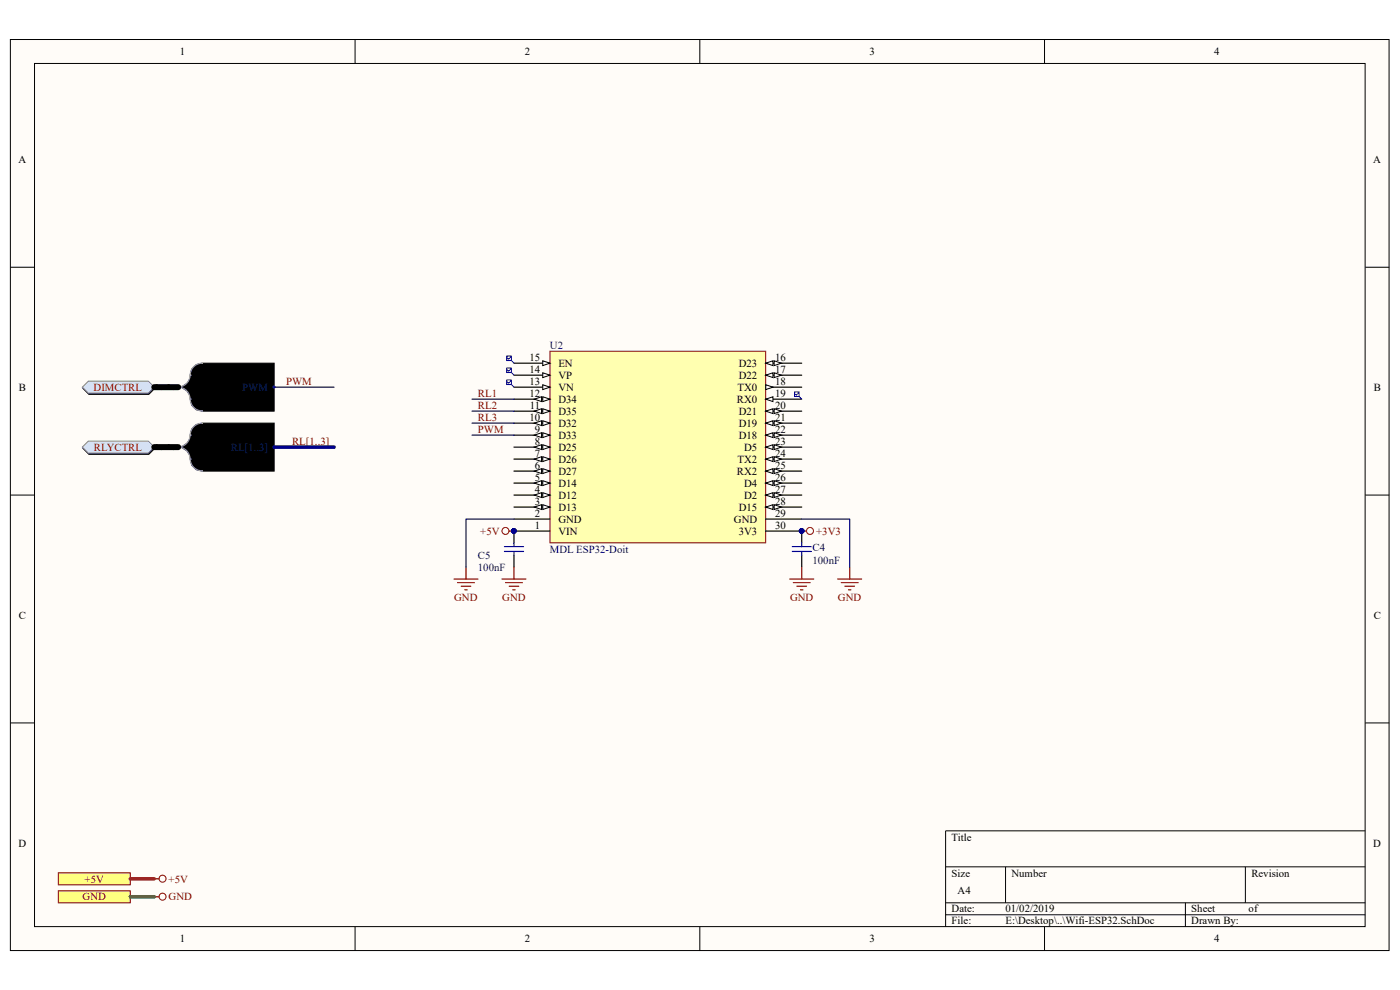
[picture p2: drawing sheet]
<svg xmlns="http://www.w3.org/2000/svg" width="297mm" height="210mm" viewBox="0 0 297 210" stroke-linecap="round" stroke-linejoin="round" font-family="sans-serif">
<path d="M2.2 8.4h292.5v193.2h-292.5z" fill="#fffcf8"/>
<path d="M2.2 8.4h292.5v193.2h-292.5z" fill="none" stroke="#000" stroke-width=".21"/>
<path d="M7.4 13.5h282.2v183.1h-282.2z" fill="#fffcf8"/>
<g fill="none" stroke="#000" stroke-width=".21">
<path d="M7.3 13.5h282.3v183.1h-282.3zM75.3 8.4v5.1M148.5 8.4v5.1M221.6 8.4v5.1M2.2 56.7h5.1M289.6 56.7h5.1M2.2 105h5.1M289.6 105h5.1M2.2 153.3h5.1M289.6 153.3h5.1M289.6 176.2h-89v20.4M75.3 196.6v5.1"/>
<path d="M148.5 196.6v5.1M200.6 183.9h89M200.6 191.5h89M200.6 194h89M213.3 183.9v7.6M221.6 196.6v5.1M251.5 191.5v5.1M264.2 183.9v7.6"/>
</g>
<path d="M116.7 74.5h45.7v40.6h-45.7z" fill="#ffffb0"/>
<path d="M116.7 74.5h45.7v40.6h-45.7z" fill="none" stroke="#800000" stroke-width=".21"/>
<path d="M109 112.7h7.7M109 110.1h7.7M109 107.6h7.7" fill="none" stroke="#000" stroke-width=".25"/>
<circle cx="109" cy="112.6" r=".48" fill="#000080" stroke="#000080" stroke-width=".21"/>
<path d="M115.1 107.1l1.6 .5-1.6 .5z" fill="#fffcf8"/>
<path d="M115.1 107.1l1.6 .5-1.6 .5z" fill="none" stroke="#000" stroke-width=".21"/>
<path d="M113.4 107.6l1.5-.5v1z" fill="#fffcf8"/>
<path d="M113.4 107.6l1.5-.5v1z" fill="none" stroke="#000" stroke-width=".21"/>
<path d="M109 105h7.7" fill="none" stroke="#000" stroke-width=".25"/>
<path d="M115.1 104.5l1.6 .5-1.6 .5z" fill="#fffcf8"/>
<path d="M115.1 104.5l1.6 .5-1.6 .5z" fill="none" stroke="#000" stroke-width=".21"/>
<path d="M113.4 105l1.5-.5v1z" fill="#fffcf8"/>
<path d="M113.4 105l1.5-.5v1z" fill="none" stroke="#000" stroke-width=".21"/>
<path d="M109 102.5h7.7" fill="none" stroke="#000" stroke-width=".25"/>
<path d="M115.1 102l1.6 .5-1.6 .5z" fill="#fffcf8"/>
<path d="M115.1 102l1.6 .5-1.6 .5z" fill="none" stroke="#000" stroke-width=".21"/>
<path d="M113.4 102.5l1.5-.5v1z" fill="#fffcf8"/>
<path d="M113.4 102.5l1.5-.5v1z" fill="none" stroke="#000" stroke-width=".21"/>
<path d="M109 99.9h7.7" fill="none" stroke="#000" stroke-width=".25"/>
<path d="M115.1 99.4l1.6 .5-1.6 .5z" fill="#fffcf8"/>
<path d="M115.1 99.4l1.6 .5-1.6 .5z" fill="none" stroke="#000" stroke-width=".21"/>
<path d="M113.4 99.9l1.5-.5v1z" fill="#fffcf8"/>
<path d="M113.4 99.9l1.5-.5v1z" fill="none" stroke="#000" stroke-width=".21"/>
<path d="M109 97.4h7.7" fill="none" stroke="#000" stroke-width=".25"/>
<path d="M115.1 96.9l1.6 .5-1.6 .5z" fill="#fffcf8"/>
<path d="M115.1 96.9l1.6 .5-1.6 .5z" fill="none" stroke="#000" stroke-width=".21"/>
<path d="M113.4 97.4l1.5-.5v1z" fill="#fffcf8"/>
<path d="M113.4 97.4l1.5-.5v1z" fill="none" stroke="#000" stroke-width=".21"/>
<path d="M109 94.8h7.7" fill="none" stroke="#000" stroke-width=".25"/>
<path d="M115.1 94.3l1.6 .5-1.6 .6z" fill="#fffcf8"/>
<path d="M115.1 94.3l1.6 .5-1.6 .6z" fill="none" stroke="#000" stroke-width=".21"/>
<path d="M113.4 94.8l1.5-.5v1.1z" fill="#fffcf8"/>
<path d="M113.4 94.8l1.5-.5v1.1z" fill="none" stroke="#000" stroke-width=".21"/>
<path d="M109 92.3h7.7" fill="none" stroke="#000" stroke-width=".25"/>
<path d="M115.1 91.8l1.6 .5-1.6 .5z" fill="#fffcf8"/>
<path d="M115.1 91.8l1.6 .5-1.6 .5z" fill="none" stroke="#000" stroke-width=".21"/>
<path d="M113.4 92.3l1.5-.5v1z" fill="#fffcf8"/>
<path d="M113.4 92.3l1.5-.5v1z" fill="none" stroke="#000" stroke-width=".21"/>
<path d="M109 89.8h7.7" fill="none" stroke="#000" stroke-width=".25"/>
<path d="M115.1 89.2l1.6 .6-1.6 .5z" fill="#fffcf8"/>
<path d="M115.1 89.2l1.6 .6-1.6 .5z" fill="none" stroke="#000" stroke-width=".21"/>
<path d="M113.4 89.8l1.5-.6v1.1z" fill="#fffcf8"/>
<path d="M113.4 89.8l1.5-.6v1.1z" fill="none" stroke="#000" stroke-width=".21"/>
<path d="M109 87.2h7.7" fill="none" stroke="#000" stroke-width=".25"/>
<path d="M115.1 86.7l1.6 .5-1.6 .5z" fill="#fffcf8"/>
<path d="M115.1 86.7l1.6 .5-1.6 .5z" fill="none" stroke="#000" stroke-width=".21"/>
<path d="M113.4 87.2l1.5-.5v1z" fill="#fffcf8"/>
<path d="M113.4 87.2l1.5-.5v1z" fill="none" stroke="#000" stroke-width=".21"/>
<path d="M109 84.7h7.7" fill="none" stroke="#000" stroke-width=".25"/>
<path d="M115.1 84.2l1.6 .5-1.6 .5z" fill="#fffcf8"/>
<path d="M115.1 84.2l1.6 .5-1.6 .5z" fill="none" stroke="#000" stroke-width=".21"/>
<path d="M113.4 84.7l1.5-.5v1z" fill="#fffcf8"/>
<path d="M113.4 84.7l1.5-.5v1z" fill="none" stroke="#000" stroke-width=".21"/>
<path d="M109 82.1h7.7" fill="none" stroke="#000" stroke-width=".25"/>
<path d="M115.1 81.6l1.6 .5-1.6 .5z" fill="#fffcf8"/>
<path d="M115.1 81.6l1.6 .5-1.6 .5z" fill="none" stroke="#000" stroke-width=".21"/>
<path d="M109 79.6h7.7" fill="none" stroke="#000" stroke-width=".25"/>
<path d="M115.1 79.1l1.6 .5-1.6 .5z" fill="#fffcf8"/>
<path d="M115.1 79.1l1.6 .5-1.6 .5z" fill="none" stroke="#000" stroke-width=".21"/>
<path d="M109 77h7.7" fill="none" stroke="#000" stroke-width=".25"/>
<path d="M115.1 76.5l1.6 .5-1.6 .5z" fill="#fffcf8"/>
<path d="M115.1 76.5l1.6 .5-1.6 .5z" fill="none" stroke="#000" stroke-width=".21"/>
<path d="M162.4 77h7.7" fill="none" stroke="#000" stroke-width=".25"/>
<path d="M162.4 77l1.6-.5v1z" fill="#fffcf8"/>
<path d="M162.4 77l1.6-.5v1z" fill="none" stroke="#000" stroke-width=".21"/>
<path d="M164.2 76.5l1.6 .5-1.6 .5z" fill="#fffcf8"/>
<path d="M164.2 76.5l1.6 .5-1.6 .5z" fill="none" stroke="#000" stroke-width=".21"/>
<path d="M162.4 79.6h7.7" fill="none" stroke="#000" stroke-width=".25"/>
<path d="M162.4 79.6l1.6-.5v1z" fill="#fffcf8"/>
<path d="M162.4 79.6l1.6-.5v1z" fill="none" stroke="#000" stroke-width=".21"/>
<path d="M164.2 79.1l1.6 .5-1.6 .5z" fill="#fffcf8"/>
<path d="M164.2 79.1l1.6 .5-1.6 .5z" fill="none" stroke="#000" stroke-width=".21"/>
<path d="M162.4 82.1h7.7" fill="none" stroke="#000" stroke-width=".25"/>
<path d="M162.4 81.6l1.6 .5-1.6 .5z" fill="#fffcf8"/>
<path d="M162.4 81.6l1.6 .5-1.6 .5z" fill="none" stroke="#000" stroke-width=".21"/>
<path d="M162.4 84.7h7.7" fill="none" stroke="#000" stroke-width=".25"/>
<path d="M162.4 84.7l1.6-.5v1z" fill="#fffcf8"/>
<path d="M162.4 84.7l1.6-.5v1z" fill="none" stroke="#000" stroke-width=".21"/>
<path d="M162.4 87.2h7.7" fill="none" stroke="#000" stroke-width=".25"/>
<path d="M162.4 87.2l1.6-.5v1z" fill="#fffcf8"/>
<path d="M162.4 87.2l1.6-.5v1z" fill="none" stroke="#000" stroke-width=".21"/>
<path d="M164.2 86.7l1.6 .5-1.6 .5z" fill="#fffcf8"/>
<path d="M164.2 86.7l1.6 .5-1.6 .5z" fill="none" stroke="#000" stroke-width=".21"/>
<path d="M162.4 89.8h7.7" fill="none" stroke="#000" stroke-width=".25"/>
<path d="M162.4 89.8l1.6-.6v1.1z" fill="#fffcf8"/>
<path d="M162.4 89.8l1.6-.6v1.1z" fill="none" stroke="#000" stroke-width=".21"/>
<path d="M164.2 89.2l1.6 .6-1.6 .5z" fill="#fffcf8"/>
<path d="M164.2 89.2l1.6 .6-1.6 .5z" fill="none" stroke="#000" stroke-width=".21"/>
<path d="M162.4 92.3h7.7" fill="none" stroke="#000" stroke-width=".25"/>
<path d="M162.4 92.3l1.6-.5v1z" fill="#fffcf8"/>
<path d="M162.4 92.3l1.6-.5v1z" fill="none" stroke="#000" stroke-width=".21"/>
<path d="M164.2 91.8l1.6 .5-1.6 .5z" fill="#fffcf8"/>
<path d="M164.2 91.8l1.6 .5-1.6 .5z" fill="none" stroke="#000" stroke-width=".21"/>
<path d="M162.4 94.8h7.7" fill="none" stroke="#000" stroke-width=".25"/>
<path d="M162.4 94.8l1.6-.5v1.1z" fill="#fffcf8"/>
<path d="M162.4 94.8l1.6-.5v1.1z" fill="none" stroke="#000" stroke-width=".21"/>
<path d="M164.2 94.3l1.6 .5-1.6 .6z" fill="#fffcf8"/>
<path d="M164.2 94.3l1.6 .5-1.6 .6z" fill="none" stroke="#000" stroke-width=".21"/>
<path d="M162.4 97.4h7.7" fill="none" stroke="#000" stroke-width=".25"/>
<path d="M162.4 97.4l1.6-.5v1z" fill="#fffcf8"/>
<path d="M162.4 97.4l1.6-.5v1z" fill="none" stroke="#000" stroke-width=".21"/>
<path d="M164.2 96.9l1.6 .5-1.6 .5z" fill="#fffcf8"/>
<path d="M164.2 96.9l1.6 .5-1.6 .5z" fill="none" stroke="#000" stroke-width=".21"/>
<path d="M162.4 99.9h7.7" fill="none" stroke="#000" stroke-width=".25"/>
<path d="M162.4 99.9l1.6-.5v1z" fill="#fffcf8"/>
<path d="M162.4 99.9l1.6-.5v1z" fill="none" stroke="#000" stroke-width=".21"/>
<path d="M164.2 99.4l1.6 .5-1.6 .5z" fill="#fffcf8"/>
<path d="M164.2 99.4l1.6 .5-1.6 .5z" fill="none" stroke="#000" stroke-width=".21"/>
<path d="M162.4 102.5h7.7" fill="none" stroke="#000" stroke-width=".25"/>
<path d="M162.4 102.5l1.6-.5v1z" fill="#fffcf8"/>
<path d="M162.4 102.5l1.6-.5v1z" fill="none" stroke="#000" stroke-width=".21"/>
<path d="M164.2 102l1.6 .5-1.6 .5z" fill="#fffcf8"/>
<path d="M164.2 102l1.6 .5-1.6 .5z" fill="none" stroke="#000" stroke-width=".21"/>
<path d="M162.4 105h7.7" fill="none" stroke="#000" stroke-width=".25"/>
<path d="M162.4 105l1.6-.5v1z" fill="#fffcf8"/>
<path d="M162.4 105l1.6-.5v1z" fill="none" stroke="#000" stroke-width=".21"/>
<path d="M164.2 104.5l1.6 .5-1.6 .5z" fill="#fffcf8"/>
<path d="M164.2 104.5l1.6 .5-1.6 .5z" fill="none" stroke="#000" stroke-width=".21"/>
<path d="M162.4 107.6h7.7" fill="none" stroke="#000" stroke-width=".25"/>
<path d="M162.4 107.6l1.6-.5v1z" fill="#fffcf8"/>
<path d="M162.4 107.6l1.6-.5v1z" fill="none" stroke="#000" stroke-width=".21"/>
<path d="M164.2 107.1l1.6 .5-1.6 .5z" fill="#fffcf8"/>
<path d="M164.2 107.1l1.6 .5-1.6 .5z" fill="none" stroke="#000" stroke-width=".21"/>
<path d="M109 112.7v2.5M109 117.7v2.6M162.4 110.1h7.7M162.4 112.7h7.7v2.5M170.1 117.7v2.6" fill="none" stroke="#000" stroke-width=".25"/>
<g fill="#000080" stroke="#000080" stroke-width=".21">
<circle cx="170.1" cy="112.6" r=".48"/>
<circle cx="109" cy="112.6" r=".48"/>
</g>
<g fill="none" stroke="#800000" stroke-width=".21">
<circle cx="107.2" cy="112.6" r=".74"/>
<circle cx="171.8" cy="112.6" r=".74"/>
<circle cx="34.5" cy="190.2" r=".74"/>
</g>
<g fill="none" stroke="#800000" stroke-width=".25">
<path d="M108 112.7h1M170.1 112.7h1M96.3 122.8h5.1M97.1 123.6h3.5M97.8 124.4h2.1M98.6 125.1h.5M98.9 120.3v2.5M106.5 122.8h5.1M107.3 123.6h3.5M108 124.4h2.1M108.8 125.1h.5M109 120.3v2.5"/>
<path d="M167.5 122.8h5.1M168.3 123.6h3.6M169.1 124.4h2M169.8 125.1h.5M170.1 120.3v2.5M177.7 122.8h5.1M178.5 123.6h3.5M179.2 124.4h2.1M180 125.1h.5M180.3 120.3v2.5M32.7 190.2h1"/>
</g>
<path d="M107.5 75.5h1v1h-1zM107.5 78.1h1v.9h-1zM108.4 75.7l-.5 .5-.3-.3M108.4 78.2l-.5 .5-.3-.2M108.5 76.5l.5 .5M108.5 79.1l.5 .5M107.5 80.6h1v1h-1zM108.4 80.8l-.5 .5-.3-.3M108.5 81.6l.5 .5M168.6 83.1h.9v1h-.9zM169.4 83.3l-.5 .5-.2-.2M169.6 84.2l.5 .5" fill="none" stroke="#00f" stroke-width=".21"/>
<path d="M107 117h4.1M107 116h4.1M109 115.2v.8M109 117v.7M168 117h4.1M168 116h4.1M170.1 115.2v.8M170.1 117v.7" fill="none" stroke="#00f" stroke-width=".25"/>
<path d="M100.1 92.3h8.9M100.1 87.2h8.9M100.1 84.7h8.9M100.1 89.8h8.9M109 110.1h-10.1v10.2M170.1 110.1h10.2v10.2" fill="none" stroke="#000080" stroke-width=".25"/>
<g fill="#ffff80" stroke="#800000" stroke-width=".21">
<path d="M12.4 189h15.2v2.5h-15.2z" fill-rule="evenodd"/>
<path d="M12.4 185.1h15.2v2.6h-15.2z" fill-rule="evenodd"/>
</g>
<circle cx="34.5" cy="186.4" r=".74" fill="none" stroke="#800000" stroke-width=".21"/>
<path d="M32.7 186.4h1" fill="none" stroke="#800000" stroke-width=".25"/>
<path d="M27.6 190.2h5.1" fill="none" stroke="#00bf00" stroke-width=".76"/>
<path d="M27.6 186.4h5.1" fill="none" stroke="#ee0e22" stroke-width=".76"/>
<g fill="#000">
<path d="M17.6 82.4l1.3-1.3h12.7l1.3 1.3-1.3 1.3h-12.7z" fill-rule="evenodd"/>
<path d="M40.7 78.3l.9-1 1.3-.3h15.3v10.2h-15.3a2.61 2.61 0 0 1-2.5-3.2l-.7-1-1.3-.9 1.3-.8 .7-1.1z" fill-rule="evenodd"/>
</g>
<path d="M40.7 78.3l.9-1 1.3-.3h15.3v10.2h-15.3a2.61 2.61 0 0 1-2.5-3.2l-.7-1-1.3-.9 1.3-.8 .7-1.1zM17.6 82.4l1.3-1.3h12.7l1.3 1.3-1.3 1.3h-12.7z" fill="none" stroke="#000" stroke-width=".21"/>
<path d="M40.3 79.6a2.52 2.52 0 0 1-2.5 2.5M40.4 79.6h.1M42.9 77a2.51 2.51 0 0 0-2.5 2.6M37.8 82.1a2.52 2.52 0 0 1 2.5 2.6M40.4 84.7a2.52 2.52 0 0 0 2.5 2.5M40.4 84.7h.1" fill="none" stroke="#8f9ec9" stroke-width=".25"/>
<circle cx="58.1" cy="82.1" r=".23" fill="#003a70" stroke="#003a70" stroke-width=".21"/>
<path d="M17.5 82.1l1.2-1.2h12.8l1.2 1.2-1.2 1.3h-12.8z" fill-rule="evenodd" fill="#d5e4ff" stroke="#71809b" stroke-width=".21"/>
<path d="M32.7 82.1h5.1" fill="none" stroke="#000" stroke-width="1.3"/>
<path d="M33.2 81.7l1.1 .9M35.8 81.7l1 .9" fill="none" stroke="#000" stroke-width=".38"/>
<path d="M32.7 82.1h5.1" fill="none" stroke="#000" stroke-width=".25"/>
<path d="M58.2 82.1h12.7" fill="none" stroke="#000080" stroke-width=".25"/>
<g fill="#000">
<path d="M18.9 93.8h12.7l1.3 1.3-1.3 1.3h-12.7l-1.3-1.3z" fill-rule="evenodd"/>
<path d="M41.6 90.1l1.3-.3h15.3v10.1h-15.3a2.61 2.61 0 0 1-2.5-3.1l-.7-1.1-1.3-.9 1.3-.8 .7-1.1 .3-1.9z" fill-rule="evenodd"/>
</g>
<path d="M17.6 95.1l1.3-1.3h12.7l1.3 1.3-1.3 1.3h-12.7zM40.7 91l.9-.9 1.3-.3h15.3v10.1h-15.3a2.61 2.61 0 0 1-2.5-3.1l-.7-1.1-1.3-.9 1.3-.8 .7-1.1z" fill="none" stroke="#000" stroke-width=".21"/>
<path d="M37.8 94.8a2.52 2.52 0 0 1 2.5 2.6M40.3 92.3a2.52 2.52 0 0 1-2.5 2.5M40.4 97.4a2.52 2.52 0 0 0 2.5 2.5M40.4 92.3h.1M40.4 97.4h.1M42.9 89.8a2.52 2.52 0 0 0-2.5 2.5" fill="none" stroke="#8f9ec9" stroke-width=".25"/>
<circle cx="58.1" cy="94.8" r=".23" fill="#003a70" stroke="#003a70" stroke-width=".21"/>
<path d="M17.5 94.8l1.2-1.2h12.8l1.2 1.2-1.2 1.3h-12.8z" fill-rule="evenodd" fill="#d5e4ff" stroke="#71809b" stroke-width=".21"/>
<path d="M58.2 94.8h12.7" fill="none" stroke="#000080" stroke-width=".76"/>
<path d="M32.7 94.8h5.1" fill="none" stroke="#000" stroke-width="1.3"/>
<path d="M33.2 94.4l1.1 .9M35.8 94.4l1 .9" fill="none" stroke="#000" stroke-width=".38"/>
<path d="M32.7 94.8h5.1" fill="none" stroke="#000" stroke-width=".25"/>
<g font-size="2.3">
<text x="38.2" y="11.7">1</text>
<text x="111.3" y="11.7">2</text>
<text x="184.4" y="11.7">3</text>
<text x="257.6" y="11.7">4</text>
<text x="3.9" y="34.6">A</text>
<text x="291.3" y="34.6">A</text>
<text x="112.4" y="76.5">15</text>
<text x="118.4" y="77.8">EN</text>
<text x="156.7" y="77.8">D23</text>
<text x="164.5" y="76.5">16</text>
<text x="4" y="82.9">B</text>
<text x="112.4" y="81.6">13</text>
<text x="112.4" y="79.1">14</text>
<text x="118.4" y="82.9">VN</text>
<text x="118.4" y="80.3">VP</text>
<text x="156.5" y="82.9">TX0</text>
<text x="156.7" y="80.3">D22</text>
<text x="164.5" y="79.1">17</text>
<text x="164.5" y="81.6">18</text>
<text x="291.4" y="82.9">B</text>
<text x="112.4" y="89.3">10</text>
<text x="112.4" y="84.2">12</text>
<text x="112.4" y="86.7">11</text>
<text x="118.4" y="88">D35</text>
<text x="118.4" y="85.4">D34</text>
<text x="156.3" y="85.4">RX0</text>
<text x="156.7" y="88">D21</text>
<text x="164.5" y="84.2">19</text>
<text x="164.5" y="86.7">20</text>
<text x="164.5" y="89.3">21</text>
<text x="113.5" y="94.4">8</text>
<text x="113.5" y="91.8">9</text>
<text x="118.4" y="95.6">D25</text>
<text x="118.4" y="93.1">D33</text>
<text x="118.4" y="90.6">D32</text>
<text x="156.7" y="90.6">D19</text>
<text x="156.7" y="93.1">D18</text>
<text x="157.9" y="95.6">D5</text>
<text x="164.5" y="91.8">22</text>
<text x="164.5" y="94.4">23</text>
<text x="113.5" y="102">5</text>
<text x="113.5" y="99.4">6</text>
<text x="113.5" y="96.9">7</text>
<text x="118.4" y="100.7">D27</text>
<text x="118.4" y="98.2">D26</text>
<text x="156.3" y="100.7">RX2</text>
<text x="156.5" y="98.2">TX2</text>
<text x="164.5" y="96.9">24</text>
<text x="164.5" y="99.4">25</text>
<text x="164.5" y="102">26</text>
<text x="113.5" y="107.1">3</text>
<text x="113.5" y="104.5">4</text>
<text x="118.4" y="105.8">D12</text>
<text x="118.4" y="103.3">D14</text>
<text x="157.9" y="103.3">D4</text>
<text x="157.9" y="105.8">D2</text>
<text x="164.5" y="104.5">27</text>
<text x="164.5" y="107.1">28</text>
<text x="113.5" y="112.1">1</text>
<text x="113.5" y="109.6">2</text>
<text x="118.4" y="113.4">VIN</text>
<text x="118.4" y="110.9">GND</text>
<text x="118.4" y="108.3">D13</text>
<text x="155.7" y="110.9">GND</text>
<text x="156.7" y="108.3">D15</text>
<text x="156.7" y="113.4">3V3</text>
<text x="164.5" y="109.6">29</text>
<text x="164.5" y="112.1">30</text>
<text x="4" y="131.2">C</text>
<text x="291.4" y="131.2">C</text>
<text x="3.9" y="179.6">D</text>
<text x="201.9" y="178.3">Title</text>
<text x="291.3" y="179.6">D</text>
<text x="201.9" y="185.9">Size</text>
<text x="214.6" y="185.9">Number</text>
<text x="265.5" y="185.9">Revision</text>
<text x="203.2" y="189.7">A4</text>
<text x="201.9" y="193.5">Date:</text>
<text x="201.9" y="196.1">File:</text>
<text x="213.3" y="193.5">01/02/2019</text>
<text x="213.3" y="196.1">E:\Desktop\..\Wifi-ESP32.SchDoc</text>
<text x="252.7" y="193.5">Sheet</text>
<text x="252.7" y="196.1">Drawn By:</text>
<text x="264.9" y="193.5">of</text>
<text x="38.2" y="199.9">1</text>
<text x="111.3" y="199.9">2</text>
<text x="184.4" y="199.9">3</text>
<text x="257.6" y="199.9">4</text>
</g>
<g font-size="2.3" fill="#000080">
<text x="116.7" y="74">U2</text>
<text x="101.4" y="118.5">C5</text>
<text x="116.7" y="117.2">MDL ESP32-Doit</text>
<text x="172.4" y="119.5">100nF</text>
<text x="172.4" y="117">C4</text>
<text x="101.4" y="121.1">100nF</text>
</g>
<g font-size="2.3" fill="#800000">
<text x="19.9" y="82.9">DIMCTRL</text>
<text x="60.7" y="81.6">PWM</text>
<text x="101.4" y="84.2">RL1</text>
<text x="101.4" y="86.7">RL2</text>
<text x="101.4" y="89.3">RL3</text>
<text x="19.9" y="95.6">RLYCTRL</text>
<text x="62" y="94.4">RL[1..3]</text>
<text x="101.4" y="91.8">PWM</text>
<text x="101.9" y="113.4">+5V</text>
<text x="173.1" y="113.4">+3V3</text>
<text x="96.3" y="127.4">GND</text>
<text x="106.6" y="127.4">GND</text>
<text x="167.6" y="127.4">GND</text>
<text x="177.8" y="127.4">GND</text>
<text x="17.5" y="191">GND</text>
<text x="17.9" y="187.2">+5V</text>
<text x="35.8" y="191">GND</text>
<text x="35.8" y="187.2">+5V</text>
</g>
<g font-size="2.3" fill="#003a70">
<text x="51.4" y="82.9">PWM</text>
<text x="49" y="95.6">RL[1..3]</text>
</g>
</svg>
